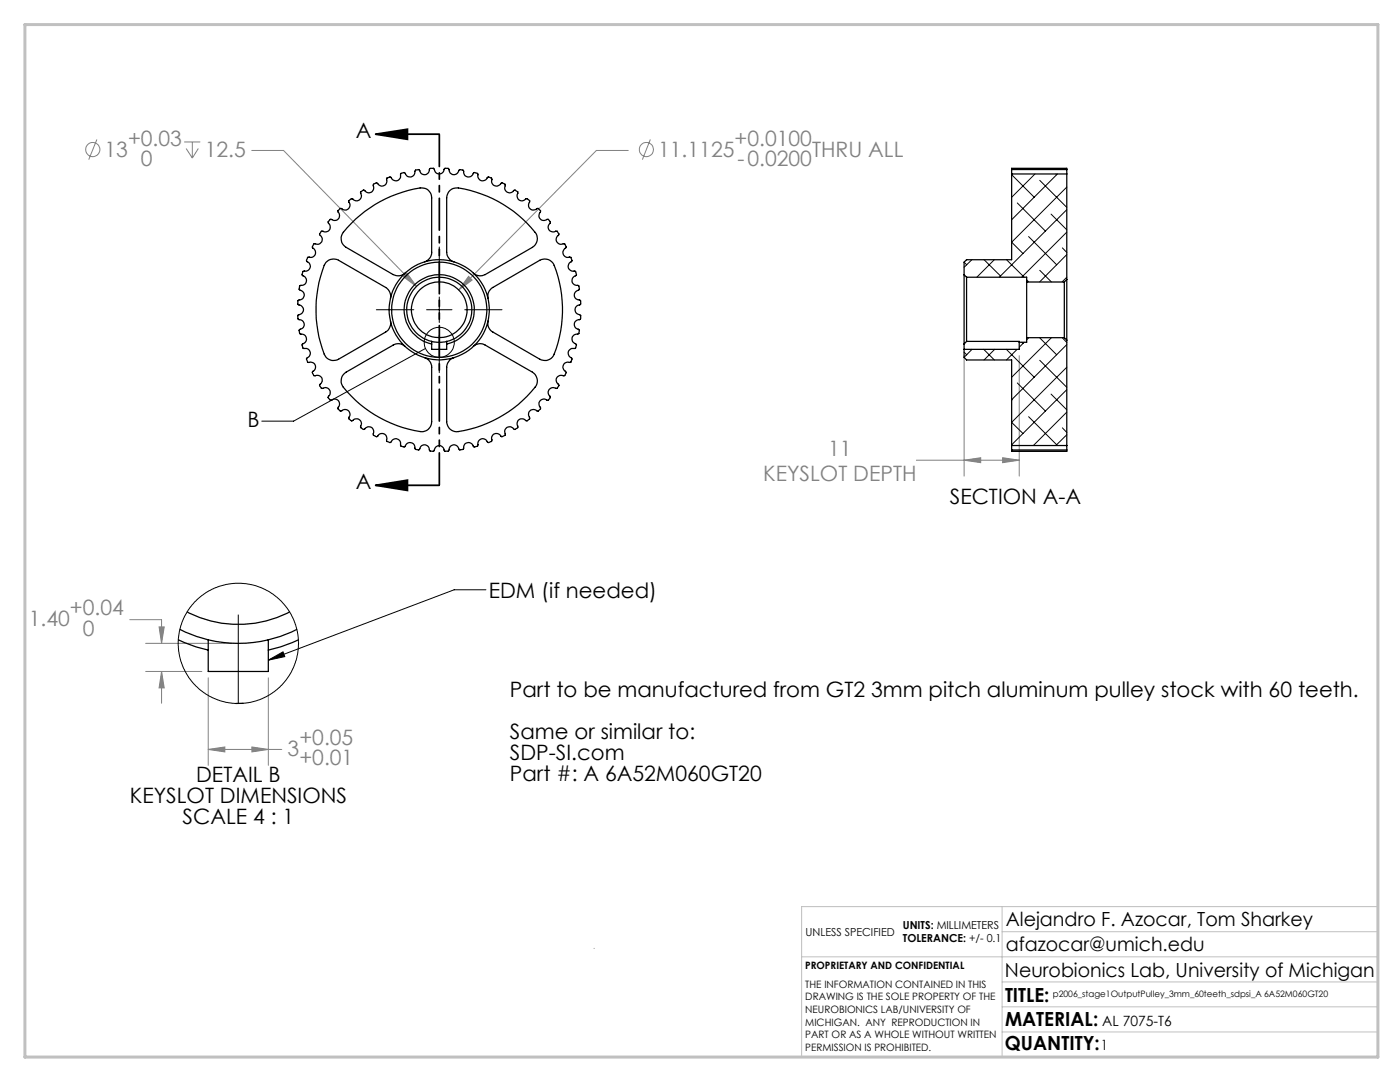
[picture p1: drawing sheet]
<svg xmlns="http://www.w3.org/2000/svg" width="279mm" height="216mm" viewBox="0 0 279 216" stroke-linecap="round" stroke-linejoin="round" font-family="sans-serif">
<g fill="none" stroke="#808080" stroke-width=".2">
<path d="M19.3 27.8l-1.6 4.1M36.8 28.3h3.2M37.1 29.6l1.3 1.9M38.4 28.3v3.2M39.6 29.6l-1.2 1.9M50.2 30h6.4l26.5 27.1M125.4 30h-6.4l-27.5 27.9M129.8 27.8l-1.6 4.1M80.4 55.2l.8-.8 1.9 2.7zM93.5 55.1l.7 .8-2.7 2zM192.4 71v24M203.4 71v24"/>
<path d="M182.9 91.8h20.5M192.4 91.8l3.3-.5v1zM200.1 91.3l3.3 .5-3.3 .5zM25.9 123.6h6.3v4.8M29.1 134h11.2M29.1 128.4h17.2M31.7 125.1h1.1l-.6 3.3zM32.2 134l.6 3.3h-1.1zM32.2 134v6.3M41.6 135.3v17.4M53.6 135.3v17.4M41.6 149.5l3.3-.5v1z"/>
<path d="M41.6 149.5h14.6M50.3 149l3.3 .5-3.3 .5z"/>
<circle cx="18.5" cy="29.8" r="1.42"/>
<circle cx="129" cy="29.8" r="1.42"/>
</g>
<g fill="none" stroke="#000" stroke-width=".2">
<path d="M87.7 49.3v7.4M87.7 59.3v5M75.1 61.8h7.5M84.9 69.5l-26.3 14.5h-6.4M85.1 61.8h5.1M87.7 66.9v7.5M92.7 61.8h7.5M97 117.7h-6.4l-37 14M47.6 122.7v17.7M53.6 131.7l2.9-1.6 .3 .9z"/>
<circle cx="87.7" cy="68.3" r="3"/>
</g>
<path d="M75 26.8l6.3-1v2zM75 26.8h12.7M75 96.8l6.3-1v2.1zM75 96.8h12.7" fill="none" stroke="#000" stroke-width=".35"/>
<path d="M87.7 26.8v70" fill="none" stroke="#000" stroke-width=".35" stroke-dasharray="6.3 1.3 1.3 1.3 1.3 1.3" stroke-dashoffset="-.1"/>
<path d="M118.6 189.2v.1M160 190.9h115M200 185.9h75M200 180.9v30M200 195.9h75M275 180.9h-115v30M200 205.9h75M200 200.9h75" fill="none" stroke="#c0c0c0" stroke-width=".2"/>
<path d="M5 4.9h270v206h-270z" fill="none" stroke="#c0c0c0" stroke-width=".6"/>
<g fill="#000">
<path d="M53.6 131.7l2.9-1.6 .3 .9z"/>
<path d="M75 26.8l6.3-1v2zM75 96.8l6.3-1v2.1z"/>
</g>
<path d="M93.5 55.1l-2 2.8 2.7-2zM80.4 55.2l2.7 1.9-1.9-2.7zM192.4 91.8l3.3-.5v1zM200.1 91.3l3.3 .5-3.3 .5zM41.6 149.5l3.3-.5v1zM50.3 149l3.3 .5-3.3 .5zM32.2 134l.6 3.3h-1.1zM31.7 125.1h1.1l-.6 3.3z" fill="#808080"/>
<g fill="none" stroke="#000" stroke-width=".25">
<path d="M201.9 33.8v.9M201.9 33.8v-.2h11v.2M201.9 33.8h11M201.9 34.7h11M201.9 34.7v17.1h-9l-.5 .5v2.5M212.9 33.8v.9M212.9 34.7v21M67.5 42l.5-.4a1.06 1.06 0 0 0 1.5 .1 1.06 1.06 0 0 0 .1-1.5v-.1a.62 .62 0 0 1 .8-.4 1.03 1.03 0 0 0 1.4 .1 1.03 1.03 0 0 0 .2-1.4v-.1a.56 .56 0 0 1 .8-.2 1.02 1.02 0 0 0 1.4 .2 1.02 1.02 0 0 0 .3-1.4v-.1a.58 .58 0 0 1 .9-.1 1.02 1.02 0 0 0 1.4 .3 1.02 1.02 0 0 0 .4-1.4 .68 .68 0 0 1 .9-.1 1.03 1.03 0 0 0 1.3 .4 1.03 1.03 0 0 0 .6-1.3l.8-.1a1.08 1.08 0 0 0 1.2 .8 1.08 1.08 0 0 0 .9-1.3l.7-.1a1.04 1.04 0 0 0 1 .9 1.04 1.04 0 0 0 1.1-.7v-.3a.62 .62 0 0 1 1 0 1.01 1.01 0 0 0 1.1 .9 1.01 1.01 0 0 0 .9-1l.1-.1a.55 .55 0 0 1 .8 .3 1.01 1.01 0 0 0 1 .9 1.01 1.01 0 0 0 1.1-.9 .61 .61 0 0 1 .8 .3 1.03 1.03 0 0 0 .9 1.1 1.03 1.03 0 0 0 1.2-.8 .58 .58 0 0 1 .8 .4 1.03 1.03 0 0 0 .8 1.1 1.03 1.03 0 0 0 1.2-.7h.1a.56 .56 0 0 1 .7 .5 1.02 1.02 0 0 0 .7 1.2 1.02 1.02 0 0 0 1.2-.5 .6 .6 0 0 1 .7 .6 1.03 1.03 0 0 0 .6 1.3 1.03 1.03 0 0 0 1.3-.5l.6 .4 .1 .2a1.04 1.04 0 0 0 .2 1.4 1.04 1.04 0 0 0 1.5-.2h.1a.59 .59 0 0 1 .5 .7 1.02 1.02 0 0 0 .2 1.3 1.02 1.02 0 0 0 1.4-.1h.1a.6 .6 0 0 1 .4 .8 1.03 1.03 0 0 0 .1 1.3 1.03 1.03 0 0 0 1.4 0l.1 .1a.56 .56 0 0 1 .3 .8 1 1 0 0 0 0 1.4 1 1 0 0 0 1.4 .1h.1a.56 .56 0 0 1 .2 .9 1.02 1.02 0 0 0-.2 1.4 1.02 1.02 0 0 0 1.4 .2l.1 .1a.55 .55 0 0 1 .1 .8 1 1 0 0 0-.3 1.4 1 1 0 0 0 1.3 .4l.1 .1 .3 .7a1.08 1.08 0 0 0-.8 1.3 1.08 1.08 0 0 0 1.4 .7l.2 .8a1.08 1.08 0 0 0-.8 1.3 1.08 1.08 0 0 0 1.3 .8l.1 .7-.1 .2a1.03 1.03 0 0 0-.9 1.1 1.03 1.03 0 0 0 1.2 .9l.1 .1a.65 .65 0 0 1-.3 .9 .99 .99 0 0 0-.8 1 .99 .99 0 0 0 1 .9l.1 .1a.58 .58 0 0 1-.3 .9 1.01 1.01 0 0 0-1 1 1.01 1.01 0 0 0 1 1v.1a.61 .61 0 0 1-.3 .8 1.03 1.03 0 0 0-1.1 .9 1.03 1.03 0 0 0 .8 1.1 .58 .58 0 0 1-.4 .8 1.03 1.03 0 0 0-1.1 .8 1.03 1.03 0 0 0 .7 1.2l-.3 .8a1.1 1.1 0 0 0-1.2 .3 1.1 1.1 0 0 0-.2 1.2l.5 .5-.3 .6-.2 .1a1.04 1.04 0 0 0-1.4 .4 1.04 1.04 0 0 0 .4 1.4l-.3 .7h-.2a1.06 1.06 0 0 0-1.5 .3 1.06 1.06 0 0 0 .4 1.5h-.1a.55 .55 0 0 1-.7 .5 .99 .99 0 0 0-1.4 .2 .99 .99 0 0 0 .2 1.4v.2l-.5 .5a1.04 1.04 0 0 0-1.5-.2 1.04 1.04 0 0 0-.2 1.4v.2a.64 .64 0 0 1-.8 .4 1.01 1.01 0 0 0-1.4 0 1.01 1.01 0 0 0-.1 1.3l-.1 .1a.56 .56 0 0 1-.8 .2 1.03 1.03 0 0 0-1.4-.1 1.03 1.03 0 0 0-.3 1.3v.1a.6 .6 0 0 1-.9 .2 1 1 0 0 0-1.3-.4 1 1 0 0 0-.4 1.3l-.1 .1a.58 .58 0 0 1-.9 .1 1.03 1.03 0 0 0-1.3-.4 1.03 1.03 0 0 0-.5 1.3l-.8 .2a1.08 1.08 0 0 0-1.3-.9 1.08 1.08 0 0 0-.8 1.3l-.8 .1a1.07 1.07 0 0 0-.9-.8 1.07 1.07 0 0 0-1.2 .6v.3a.62 .62 0 0 1-1 0 1.04 1.04 0 0 0-1.1-.8 1.04 1.04 0 0 0-.9 1h-.8a1.1 1.1 0 0 0-.6-1.1 1.1 1.1 0 0 0-1.2 .2l-.2 .4a.62 .62 0 0 1-1 0 1.02 1.02 0 0 0-.9-1.2 1.02 1.02 0 0 0-1.1 .8l-.1 .1a.6 .6 0 0 1-.8-.5 1.03 1.03 0 0 0-.8-1.1 1.03 1.03 0 0 0-1.2 .7l-.6-.2-.1-.2a1.04 1.04 0 0 0-.6-1.3 1.04 1.04 0 0 0-1.4 .5h-.1a.59 .59 0 0 1-.6-.6 1.03 1.03 0 0 0-.5-1.3 1.03 1.03 0 0 0-1.4 .5 .61 .61 0 0 1-.6-.7 1.02 1.02 0 0 0-.4-1.3 1.02 1.02 0 0 0-1.4 .3 .63 .63 0 0 1-.6-.7 1.01 1.01 0 0 0-.2-1.4 1.01 1.01 0 0 0-1.4 .2l-.1-.1a.54 .54 0 0 1-.4-.8 1 1 0 0 0-.1-1.3 1 1 0 0 0-1.3 0h-.1a.6 .6 0 0 1-.4-.8 1.03 1.03 0 0 0 0-1.4 1.03 1.03 0 0 0-1.4-.2 .56 .56 0 0 1-.3-.8 1.03 1.03 0 0 0 .2-1.4 1.03 1.03 0 0 0-1.4-.3 .64 .64 0 0 1-.2-.9 1.01 1.01 0 0 0 .3-1.4 1.01 1.01 0 0 0-1.3-.4l-.3-.6v-.2a1.07 1.07 0 0 0 .7-1.4 1.07 1.07 0 0 0-1.4-.6l-.2-.8a1.03 1.03 0 0 0 .8-1.1 1.03 1.03 0 0 0-1-.9h-.1a.73 .73 0 0 1-.2-1 1 1 0 0 0 .9-1.1 1 1 0 0 0-1.2-.9l-.1-.8a1.04 1.04 0 0 0 1.1-1 1.04 1.04 0 0 0-1-1.1l-.1-.1a.59 .59 0 0 1 .3-.9 1.01 1.01 0 0 0 1-1 1.01 1.01 0 0 0-.9-1l-.1-.1a.61 .61 0 0 1 .4-.8 1.03 1.03 0 0 0 1-.9 1.03 1.03 0 0 0-.8-1.1 .62 .62 0 0 1 .4-.8 1.03 1.03 0 0 0 1.2-.8 1.03 1.03 0 0 0-.7-1.2l.3-.8a1.04 1.04 0 0 0 1.4-.5 1.04 1.04 0 0 0-.6-1.4v-.1a.59 .59 0 0 1 .6-.7 1.03 1.03 0 0 0 1.3-.5 1.03 1.03 0 0 0-.4-1.3 .61 .61 0 0 1 .7-.7 1.01 1.01 0 0 0 1.3-.3 1.01 1.01 0 0 0-.3-1.4l.5-.7a1.05 1.05 0 0 0 1.5 0 1.05 1.05 0 0 0-.1-1.5zM77.9 59.5a2.14 2.14 0 0 0-.9-2.1l-9.4-5.5a2.01 2.01 0 0 0-2.9 1.1 24.1 24.1 0 0 0 .4 18.3 1.98 1.98 0 0 0 2.5 .4l9.4-5.4a2.14 2.14 0 0 0 .9-2.2M84.7 52.2a2.03 2.03 0 0 0 1.4-1.9v-10.8a1.96 1.96 0 0 0-2.2-2 24.3 24.3 0 0 0-15.6 9.1 2.04 2.04 0 0 0 .8 2.8l9.4 5.4a2 2 0 0 0 2.3-.3M90.6 52.2a2.13 2.13 0 0 1-1.5-1.9v-10.8a2.01 2.01 0 0 1 2.4-2 24 24 0 0 1 15.6 9.5 2.07 2.07 0 0 1-.8 2.4l-9.5 5.4a2.02 2.02 0 0 1-2.3-.3M97.4 59.5a1.99 1.99 0 0 1 1-2.1l9.3-5.5a2.01 2.01 0 0 1 2.9 1.1 23.7 23.7 0 0 1-.4 18.3 1.96 1.96 0 0 1-2.5 .4l-9.3-5.4a1.99 1.99 0 0 1-1-2.2"/>
<path d="M192.4 54.8v13.9M192.4 54.8l.5 .5M192.9 55.3v12.8M192.9 55.3h12v1M204.9 56.3v11.1M204.9 56.3h7.5M212.4 56.3v11.1M212.9 55.7v12.2M212.9 55.7l-.5 .6M80.8 69.1a1.93 1.93 0 0 0-2.3-.2l-9.4 5.4a2.05 2.05 0 0 0-.6 3 24.1 24.1 0 0 0 16 8.8 2.03 2.03 0 0 0 1.6-2v-10.8a2.03 2.03 0 0 0-1.4-1.9M86.1 68.7a7 7 0 0 1-4.2-10.8 7 7 0 0 1 11.5 0 7 7 0 0 1-4.3 10.8M86.1 68.1a6.5 6.5 0 0 1-3.8-10 6.5 6.5 0 0 1 10.7 0 6.5 6.5 0 0 1-3.9 10"/>
<path d="M86.1 68.1v.6M86.1 68.1a6.5 6.5 0 0 0 3 0M86.1 68.7v1h3v-1M89.1 68.1v.6M94.5 69.1a1.94 1.94 0 0 1 2.3-.2l9.5 5.4a2.01 2.01 0 0 1 .5 3 23.9 23.9 0 0 1-16 8.8 2.03 2.03 0 0 1-1.7-2v-10.8a2.13 2.13 0 0 1 1.5-1.9M192.4 68.7v2.6l.5 .5h9v17.1M192.9 68.1l-.5 .6M192.9 68.1h10.5v.2M203.4 68.3v1.4h-11M204.9 67.4h7.5M204.9 67.4v.9h-1.5M212.4 67.4l.5 .5"/>
<path d="M212.9 67.9v21M201.9 88.9v.9M201.9 89.8v.3h11v-.3M201.9 89.8h11M201.9 88.9h11M212.9 88.9v.9M35.6 127.7l3.5 1.4 2.5 .6M35.9 125.6l3.3 1.4 2.4 .7M37.4 122.1a22.1 22.1 0 0 0 20.4 0M41.6 127.7v2M41.6 127.7a25.8 25.8 0 0 0 12 0M41.6 129.7v4.3h12v-4.3"/>
<path d="M53.6 127.7v2M59.2 125.6l-3.3 1.4-2.3 .7M59.5 127.7l-3.5 1.4-2.4 .6M48.5 140.3l-1.4 .1"/>
<circle cx="87.7" cy="61.8" r="10"/>
<circle cx="87.7" cy="61.8" r="5.6"/>
<circle cx="87.7" cy="61.8" r="9.5"/>
</g>
<g fill="none" stroke="#000" stroke-width=".2">
<path d="M202.1 34.7l-.2 .2 4.5 4.5M206.6 34.7l-4.7 4.7M207.5 36l5.4 5.4M210.7 34.7l.2 .2M211 34.7l-9.1 9.2M212.9 37.3l-11 11 2.3 2.3M192.4 52.3l.5 .5M194 51.8l-1.6 1.5M196.4 51.8l3.3 3.3M198.4 51.8l-3.5 3.5M200.9 51.8l3.5 3.5M203 40.5l5.6 5.6"/>
<path d="M204.9 55.8l.4 .5M205.3 47.2l5.6 5.6M207.5 53.9l2.3 2.4M209.8 42.7l3.1 3.2M212 49.5l.9 .9M212.9 55.3l-1 1M212.9 41.8l-13.5 13.5M212.9 46.3l-9 9M212.9 50.8l-5.4 5.5M192.4 70.3l.5 .5M194 69.7l-1.6 1.6M196.3 69.7l2.1 2.1"/>
<path d="M198.5 69.7l-2.1 2.1M200.8 69.7l5.6 5.6M201.9 79.8h.1M203 69.7l-2.1 2.1M203 76.4l5.6 5.6M203.9 68.3l.3 .2M204.4 68.3l-1 1M205.3 67.4l-.4 .4M207.5 67.4l3.4 3.4M207.5 71.9l5.4 5.4M209.8 78.6l3.1 3.2M209.8 67.4l-7.9 7.9"/>
<path d="M212 67.4l.9 .9M212.9 68.8l-11 11M212.9 73.3l-11 11 2.3 2.2M212.9 77.8l-11 11 .2 .1M205.3 83.1l5.6 5.7M212 85.4l.9 .9M212.9 82.2l-6.7 6.7M212.9 86.7l-2.2 2.2"/>
<circle cx="47.6" cy="128.4" r="12"/>
</g>
<g font-size="4.2" fill="#808080">
<text x="25.6" y="29.1">+0.03</text>
<text x="146.6" y="29.1">+0.0100</text>
<text x="20.9" y="31.4">13</text>
<text x="28.1" y="33.2">0</text>
<text x="40.9" y="31.4">12.5</text>
<text x="131.3" y="31.4">11.1125</text>
<text x="147.2" y="33.2">-0.0200</text>
<text x="162.1" y="31.4">THRU ALL</text>
<text x="152.3" y="95.9">KEYSLOT DEPTH</text>
<text x="165.3" y="90.9">11</text>
<text x="5.8" y="125">1.40</text>
<text x="14" y="122.7">+0.04</text>
<text x="16.5" y="126.8">0</text>
<text x="59.8" y="148.6">+0.05</text>
<text x="57.4" y="150.9">3</text>
<text x="59.8" y="152.7">+0.01</text>
</g>
<g font-size="4.2">
<text x="71" y="27.5">A</text>
<text x="49.4" y="85.2">B</text>
<text x="71" y="97.6">A</text>
<text x="189.6" y="100.5">SECTION A-A</text>
<text x="97.5" y="119.3">EDM (if needed)</text>
<text x="101.8" y="139.1">Part to be manufactured from GT2 3mm pitch aluminum pulley stock with 60 teeth.</text>
<text x="101.8" y="147.4">Same or similar to:</text>
<text x="101.8" y="151.6">SDP-SI.com</text>
<text x="101.8" y="155.8">Part #: A 6A52M060GT20</text>
<text x="25.9" y="160.3">KEYSLOT DIMENSIONS</text>
<text x="39.2" y="156.1">DETAIL B</text>
<text x="36.4" y="164.5">SCALE 4 : 1</text>
</g>
<g font-size="3.9">
<text x="200.7" y="184.8">Alejandro F. Azocar, Tom Sharkey</text>
<text x="200.7" y="189.8">afazocar@umich.edu</text>
<text x="200.6" y="194.9">Neurobionics Lab, University of Michigan</text>
<text x="200.6" y="199.8">TITLE:</text>
<text x="200.6" y="209.5">QUANTITY:</text>
<text x="200.6" y="204.6">MATERIAL:</text>
</g>
<g font-size="2.8">
<text x="219.7" y="209.5">1</text>
<text x="220" y="204.6">AL 7075-T6</text>
</g>
<g font-size="2.2">
<text x="180.2" y="185.3">UNITS: MILLIMETERS</text>
<text x="160.8" y="186.8">UNLESS SPECIFIED</text>
<text x="180.2" y="188">TOLERANCE: +/- 0.1</text>
</g>
<g font-size="2">
<text x="160.7" y="193.4">PROPRIETARY AND CONFIDENTIAL</text>
<text x="160.7" y="197.1">THE INFORMATION CONTAINED IN THIS</text>
<text x="160.7" y="199.6">DRAWING IS THE SOLE PROPERTY OF THE</text>
<text x="160.7" y="202.1">NEUROBIONICS LAB/UNIVERSITY OF</text>
<text x="160.7" y="204.6">MICHIGAN. ANY REPRODUCTION IN</text>
<text x="160.7" y="207.2">PART OR AS A WHOLE WITHOUT WRITTEN</text>
<text x="160.7" y="209.7">PERMISSION IS PROHIBITED.</text>
</g>
<text font-size="1.8" x="210.1" y="199">p2006_stage1OutputPulley_3mm_60teeth_sdpsi_A 6A52M060GT20</text>
</svg>
